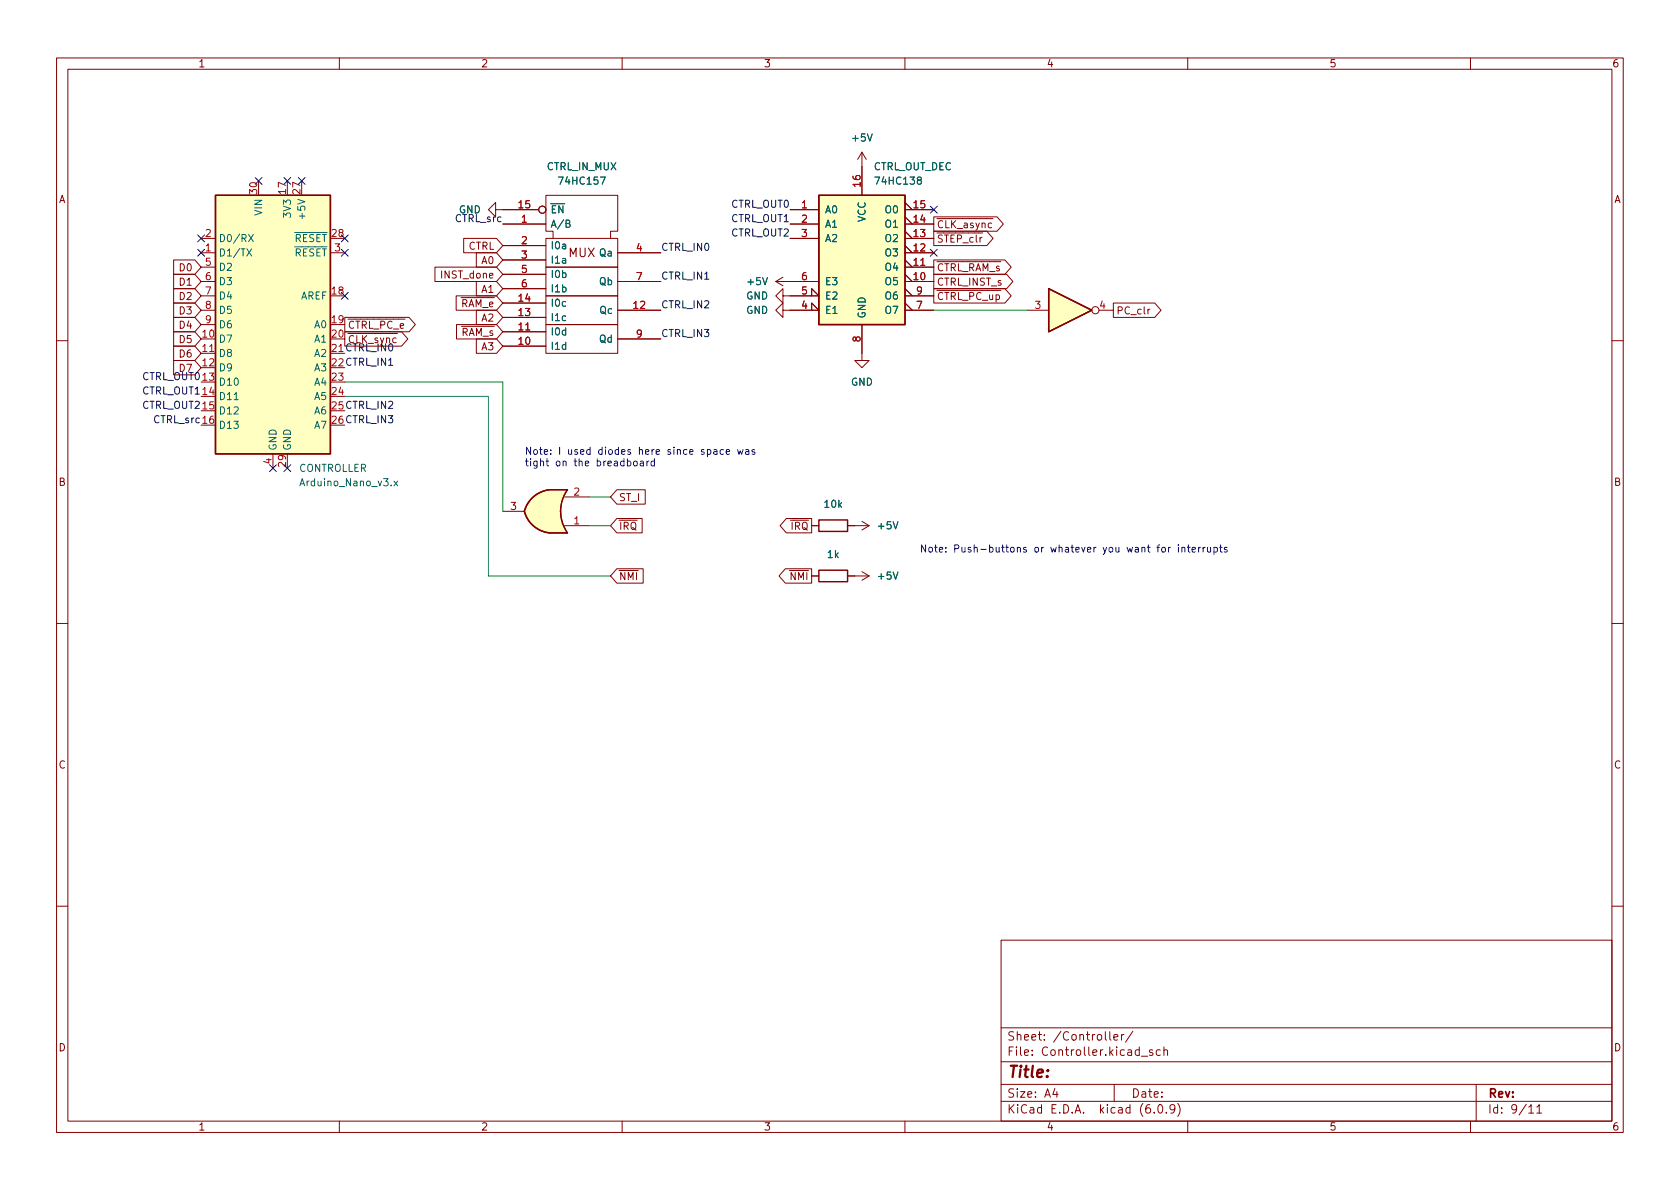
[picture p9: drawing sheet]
<svg xmlns="http://www.w3.org/2000/svg" width="297mm" height="210mm" viewBox="0 0 297 210" stroke-linecap="round" stroke-linejoin="round" font-family="sans-serif">
<g fill="none" stroke="#840000" stroke-width=".18">
<path d="M10 10.2h277v190.1h-277zM12 12.2h273v186.1h-273zM60 10.2v2M110 10.2v2M160 10.2v2M210 10.2v2M260 10.2v2M87.6 37.1v-1.3l-1.2 1.3 1.2 1.2v-1.2h7.6M88.9 39.6h7.6M139.7 37.1h5.1M139.7 39.6h5.1M152.4 26.9l-.8 1.3"/>
<path d="M152.4 26.9v7.6M152.4 26.9l.8 1.3M160 37.1h5.1M160 39.6h5.1M160 38.3l1.3 1.3M160 35.8l1.3 1.3M165.1 38.3h11.2l1.1 1.3-1.1 1.3h-11.2zM30.7 51h3.7l1.2 1.3-1.2 1.3h-3.7zM30.7 46h3.7l1.2 1.2-1.2 1.3h-3.7zM30.7 48.5h3.7l1.2 1.3-1.2 1.2h-3.7zM30.7 56.1h3.7l1.2 1.3-1.2 1.3h-3.7zM30.7 53.6h3.7l1.2 1.3-1.2 1.2h-3.7z"/>
<path d="M30.7 58.7h3.7l1.2 1.2-1.2 1.3h-3.7zM35.6 44.7h2.5M35.6 42.2h2.5M35.6 47.2h2.5M35.6 49.8h2.5M35.6 52.3h2.5M35.6 54.9h2.5M35.6 57.4h2.5M58.4 44.7h2.6M61 58.7h10l1.1 1.2-1.1 1.3h-10zM61 56.1h11.3l1.1 1.3-1.1 1.3h-11.3zM76.9 47.2h10.9l1.1 1.3-1.1 1.3h-10.9z"/>
<path d="M80.7 52.3h7.1l1.1 1.3-1.1 1.3h-7.1zM80.7 57.4h7.1l1.1 1.3-1.1 1.2h-7.1zM82 42.2h5.8l1.1 1.2-1.1 1.3h-5.8zM84.2 44.7h3.6l1.1 1.3-1.1 1.2h-3.6zM84.2 49.8h3.6l1.1 1.2-1.1 1.3h-3.6zM84.2 54.9h3.6l1.1 1.2-1.1 1.3h-3.6zM84.2 59.9h3.6l1.1 1.3-1.1 1.3h-3.6zM88.9 58.7h7.6M88.9 56.1h7.6M88.9 53.6h7.6M88.9 43.4h7.6M88.9 46h7.6"/>
<path d="M88.9 48.5h7.6M88.9 51h7.6M96.5 57.4h12.7v5.1h-12.7zM96.5 52.3h12.7v5.1h-12.7zM96.5 47.2h12.7v5.1h-12.7zM96.5 42.2h12.7v5h-12.7zM97.8 42.2v-1.3h-1.3v-6.4h12.7v6.4h-1.3v1.3M109.2 44.7h7.6M109.2 49.8h7.6M109.2 54.9h7.6M109.2 59.9h7.6M137.2 49.8h7.6"/>
<path d="M137.2 49.8l1.2 .7M138.4 52.3v-1.3l-1.2 1.3 1.2 1.3v-1.3h6.4l-1.3-1.3v1.3M138.4 54.9v-1.3l-1.2 1.3 1.2 1.2v-1.2h6.4l-1.3-1.3v1.3M138.4 49l-1.2 .8M139.7 42.2h5.1M152.4 57.4v6.3h1.3l-1.3 1.3-1.3-1.3h1.3M160 44.7h5.1M160 42.2h5.1M160 47.2h5.1M160 49.8h5.1M160 52.3h5.1M160 54.9h5.1"/>
<path d="M160 48.5l1.3 1.3M160 46l1.3 1.2M160 43.4l1.3 1.3M160 40.9l1.3 1.3M160 53.6l1.3 1.3M160 51l1.3 1.3M165.1 51h12.6l1.1 1.3-1.1 1.3h-12.6zM165.1 46h12.6l1.1 1.2-1.1 1.3h-12.6zM165.1 40.9h9.4l1.1 1.3-1.1 1.2h-9.4zM165.1 48.5h12.9l1.1 1.3-1.1 1.2h-12.9zM181.6 54.9h3.8M194.3 54.9h2.5"/>
<path d="M196.8 53.6h7.4l1.1 1.3-1.1 1.2h-7.4zM203.3 54.7l-.3 .2M10 60.2h2M30.7 61.2h3.7l1.2 1.3-1.2 1.2h-3.7zM30.7 63.7h3.7l1.2 1.3-1.2 1.3h-3.7zM35.6 62.5h2.5M88.9 61.2h7.6M285 60.2h2M48.3 80.3v2.5M88.9 90.4h3.8M97.2 86.6h3.1a6.7 6.7 0 0 0 0 7.6h-3.1M99.8 93h4.3"/>
<path d="M99.8 87.9h4.3M109.1 86.6h5v2.5h-5l-1.2-1.2zM109.1 91.7h4.4v2.5h-4.4l-1.2-1.2zM139 91.7h4.5v2.5h-4.5l-1.1-1.2zM143.5 93h1.3M149.9 93h3.8M152.4 92.2l1.3 .8M153.7 93l-1.3 .7M10 110.2h2M109.1 100.6h4.6v2.5h-4.6l-1.2-1.3zM138.9 100.6h4.6v2.5h-4.6l-1.2-1.3zM143.5 101.8h1.3"/>
<path d="M149.9 101.8h3.8M152.4 101.1l1.3 .7M153.7 101.8l-1.3 .8M285 110.2h2M10 160.2h2M177 166.3h108v32h-108zM285 160.2h2M60 198.3v2M110 198.3v2M160 198.3v2M177 194.8h108M177 191.8h108"/>
<path d="M177 187.8h108M177 181.8h108M186.5 192.5l-.4 1h1M186.9 193v1M195.4 182.4v1.3l.2 .2M196.2 182.4v1.3l.2 .2M196.9 183.4l.7-.1v-.3l-.5-.1-.2 .2 .1 .8h.6M197 191.8v3M198.3 182.9v1M198.7 182.9l-.3 .1-.1 .2M200.3 182.4l-1.3 1.9M201.8 186.8h1.1"/>
<path d="M203.8 185.7l-.4-.1-.2 .2 .1 .3 .5 .1v.4h-.6M204.1 196.7v.1M204.9 195.4l.2-.1a.81 .81 0 0 1 .6 .7 .81 .81 0 0 1-.3 .8h-.2a.81 .81 0 0 1-.6-.6 .81 .81 0 0 1 .3-.8zM205.1 185.7l-.4-.1-.3 .3v.4l.2 .3h.5M205.8 185.8l.2-.2 .4 .1v.9M205.8 185.1v1.5M206.2 196.7v.1M207.7 196l-.3 .3h-.3l-.2-.3 .1-.6 .4-.1 .2 .2a.99 .99 0 0 1-.3 1.3h-.3M208.2 195.1a1.72 1.72 0 0 1 0 2.3M210 198.3v2M260 198.3v2M261 191.8v6.5"/>
<path d="M270.3 195.8l.4-.5v1.5M270.3 196.8h.9M271.7 195.8l.5-.5v1.5M271.7 196.8h.9"/>
<circle cx="95.9" cy="37.1" r=".63"/>
<circle cx="193.7" cy="54.9" r=".63"/>
</g>
<path d="M38.1 34.5h20.3v45.8h-20.3zM144.8 34.5h15.2v22.9h-15.2zM185.4 51l7.6 3.9-7.6 3.8zM97.1 86.6a5.2 5.2 0 0 0-4.4 3.8 5.1 5.1 0 0 0 4.4 3.8M97.2 86.6h3.1a6.6 6.6 0 0 0 0 7.6h-3.1M144.8 91.9h5.1v2.1h-5.1zM144.8 100.8h5.1v2.1h-5.1z" fill="none" stroke="#840000" stroke-width=".25"/>
<g fill="#ffffc2" stroke="#ffffc2" stroke-width=".18">
<path d="M38.1 34.5h20.3v45.8h-20.3z"/>
<path d="M94 88.2a5.2 5.2 0 0 1 3.1-1.6l.6 5.2-5-1.4 .5-1.1z"/>
<path d="M97.2 86.6h3.1z"/>
<path d="M97.2 94.2h3.1z"/>
<path d="M97.2 86.6h3.1a6.7 6.7 0 0 0 0 7.6h-3.1z"/>
<path d="M92.7 90.4l5-1.3-.6 5.1a5.1 5.1 0 0 1-4.4-3.8z"/>
<path d="M144.8 34.5h15.2v22.9h-15.2z"/>
<path d="M185.4 51l7.6 3.9-7.6 3.8z"/>
</g>
<path d="M100.1 39.5h.5l.1-.2v-.3l-.6-.1v1.3h.5l.1-.1 .1-.3-.3-.3M43.6 44l.9 1.3M43.9 41.5l.9 1.2M44.5 44l-.9 1.3M44.8 41.5l-.9 1.2M41.4 70.7h.7M69.7 85.1l.6 .8M70.3 85.1l-.6 .8" fill="none" stroke="#006464" stroke-width=".18"/>
<g fill="none" stroke="#0000c2" stroke-width=".18">
<path d="M126.2 79.6h.5l.1 .7M126.8 79.8l-.4 .1-.2 .1 .2 .3h.4M127.9 79.6l-.3-.1-.3 .2 .1 .6h.5M128.4 79.9l.6-.1v-.2l-.4-.1-.2 .2 .1 .6h.5M130.4 79.5l.2 .8 .3-.6 .2 .6 .3-.8M131.9 79.6h.4l.1 .7M132.4 79.8l-.4 .1-.2 .1 .2 .3h.4M133.4 79.6l-.3-.1-.2 .2 .1 .2 .4 .1v.3h-.5M110.9 81.6l.4-.1 .2 .3-.1 .5h-.5M112.1 81.6l.3-.1 .3 .3v.3l-.3 .3-.3-.1-.1-.2zM113.2 81.6h.5l.1 .8M113.8 81.8l-.5 .1-.1 .2 .1 .3 .5-.1"/>
<path d="M114.4 81.5v.9M114.7 81.5l-.3 .3M115.7 81.6l-.4-.1-.2 .3 .1 .5h.5M115.7 81.1v1.3M205.5 96.8h.3l.3 .2v.4l-.3 .2h-.3l-.1-.2zM206.6 96.8v.8M207 96.8l-.4 .2M208.4 96.4v.1M208.4 96.8v.8M209 96.9l.1-.1h.3l.1 .8M209 96.8v.8M209.9 96.8h.5"/>
<path d="M210.1 96.4v1l.3 .2M210.8 97.2l.6-.1-.1-.3h-.3l-.2 .2v.6h.5M211.9 96.8v.8M212.3 96.8l-.4 .2M212.7 96.8v.8M213.1 96.8l-.4 .2M213.5 96.8l.1 .8h.3l.1-.1M214 96.8v.8M214.6 96.8h.4l.3 .2-.2 .6h-.5M214.6 96.8v1.3M215.6 96.8h.5M215.8 96.4v1l.3 .2"/>
<path d="M216.9 96.8h-.3l-.1 .2v.1l.4 .2v.3h-.4"/>
</g>
<path d="M165.1 54.9h16.5M61 70.1h25.4v31.7h21.5M61 67.6h27.9v22.8M104.1 87.9h3.8M104.1 93h3.8" fill="none" stroke="#009600" stroke-width=".18"/>
<g fill="none" stroke="#000084" stroke-width=".18">
<path d="M45.1 31.4l1.2 1.2M46.3 31.4l-1.2 1.2M50.2 31.4l1.2 1.2M51.4 31.4l-1.2 1.2M52.7 31.4l1.2 1.2M53.9 31.4l-1.2 1.2M164.5 36.5l1.2 1.2M165.7 36.5l-1.2 1.2M35 44.1l1.2 1.2M35 41.5l1.2 1.3M36.2 41.5l-1.2 1.3M36.2 44.1l-1.2 1.2"/>
<path d="M60.4 41.5l1.2 1.3M60.4 44.1l1.2 1.2M60.4 51.7l1.2 1.2M61.6 41.5l-1.2 1.3M61.6 44.1l-1.2 1.2M61.6 51.7l-1.2 1.2M164.5 44.1l1.2 1.2M165.7 44.1l-1.2 1.2M47.7 82.2l1.2 1.2M48.9 82.2l-1.2 1.2M50.2 82.2l1.2 1.2M51.4 82.2l-1.2 1.2"/>
</g>
<text font-size="2.8" fill="#840000" x="178" y="190.6">Title:</text>
<g font-size="2.1" fill="#840000">
<text x="100.5" y="45.5">MUX</text>
<text x="178" y="184">Sheet: /Controller/</text>
<text x="178" y="186.7">File: Controller.kicad_sch</text>
<text x="178" y="196.9">KiCad E.D.A. kicad (6.0.9)</text>
<text x="178" y="194.1">Size: A4</text>
<text x="200" y="194.1">Date:</text>
<text x="263" y="194.1">Rev:</text>
<text x="263" y="196.9">Id: 9/11</text>
</g>
<g font-size="1.8" fill="#840000">
<text x="35" y="11.9">1</text>
<text x="85" y="11.9">2</text>
<text x="135" y="11.9">3</text>
<text x="185" y="11.9">4</text>
<text x="235" y="11.9">5</text>
<text x="285" y="11.9">6</text>
<text x="10.3" y="35.9">A</text>
<text x="285.3" y="35.9">A</text>
<text x="165.6" y="40.3">~{CLK_async}</text>
<text x="31.9" y="48">D0</text>
<text x="82.8" y="44.2">CTRL</text>
<text x="85.2" y="46.7">A0</text>
<text x="165.6" y="48">~{CTRL_RAM_s}</text>
<text x="165.6" y="42.9">~{STEP_clr}</text>
<text x="31.9" y="53">D2</text>
<text x="31.9" y="50.5">D1</text>
<text x="78.2" y="49.2">INST_done</text>
<text x="85.2" y="51.8">A1</text>
<text x="165.6" y="53">~{CTRL_PC_up}</text>
<text x="165.6" y="50.5">CTRL_INST_s</text>
<text x="31.9" y="58.1">D4</text>
<text x="31.9" y="55.6">D3</text>
<text x="61.4" y="58.1">~{CTRL_PC_e}</text>
<text x="80.1" y="54.3">~{RAM_e}</text>
<text x="80.1" y="59.4">~{RAM_s}</text>
<text x="85.2" y="56.9">A2</text>
<text x="197.3" y="55.6">PC_clr</text>
<text x="31.9" y="63.2">D6</text>
<text x="31.9" y="60.7">D5</text>
<text x="61.4" y="60.7">~{CLK_sync}</text>
<text x="85.2" y="61.9">A3</text>
<text x="10.3" y="85.9">B</text>
<text x="109.4" y="88.6">ST_I</text>
<text x="285.3" y="85.9">B</text>
<text x="109.4" y="93.7">~{IRQ}</text>
<text x="138.5" y="93.7">~{IRQ}</text>
<text x="109.4" y="102.6">~{NMI}</text>
<text x="138.4" y="102.6">~{NMI}</text>
<text x="10.3" y="135.9">C</text>
<text x="285.3" y="135.9">C</text>
<text x="10.3" y="185.9">D</text>
<text x="285.3" y="185.9">D</text>
<text x="35" y="199.9">1</text>
<text x="85" y="199.9">2</text>
<text x="135" y="199.9">3</text>
<text x="185" y="199.9">4</text>
<text x="235" y="199.9">5</text>
<text x="285" y="199.9">6</text>
</g>
<g font-size="1.8" fill="#006464">
<text x="150.8" y="25">+5V</text>
<text x="96.7" y="30.1">CTRL_IN_MUX</text>
<text x="99.1" y="32.6">74HC157</text>
<text x="154.3" y="30.1">CTRL_OUT_DEC</text>
<text x="155.1" y="32.6">74HC138</text>
<text x="46.4" y="38" transform="rotate(-90 46.4 38)">VIN</text>
<text x="51.4" y="38.2" transform="rotate(-90 51.4 38.2)">3V3</text>
<text x="54" y="38.2" transform="rotate(-90 54 38.2)">+5V</text>
<text x="81.1" y="37.7">GND</text>
<text x="97.3" y="40.3">A/B</text>
<text x="97.3" y="37.7">~{EN}</text>
<text x="145.8" y="37.7">A0</text>
<text x="145.8" y="40.3">A1</text>
<text x="153" y="39.3" transform="rotate(-90 153 39.3)">VCC</text>
<text x="156.6" y="40.3">O1</text>
<text x="156.6" y="37.7">O0</text>
<text x="38.6" y="45.3">D1/TX</text>
<text x="38.6" y="42.8">D0/RX</text>
<text x="38.6" y="47.9">D2</text>
<text x="50.6" y="42.8">~{RESET}</text>
<text x="50.6" y="45.3">~{RESET}</text>
<text x="97.3" y="44.1">I0a</text>
<text x="97.3" y="46.6">I1a</text>
<text x="106.1" y="45.3">Qa</text>
<text x="145.8" y="42.8">A2</text>
<text x="156.6" y="47.9">O4</text>
<text x="156.6" y="45.3">O3</text>
<text x="156.6" y="42.8">O2</text>
<text x="38.6" y="50.4">D3</text>
<text x="38.6" y="53">D4</text>
<text x="53.1" y="53">AREF</text>
<text x="97.3" y="49.1">I0b</text>
<text x="97.3" y="51.7">I1b</text>
<text x="106" y="50.4">Qb</text>
<text x="131.9" y="53">GND</text>
<text x="132.3" y="50.4">+5V</text>
<text x="145.8" y="53">E2</text>
<text x="145.8" y="50.4">E3</text>
<text x="156.6" y="50.4">O5</text>
<text x="156.6" y="53">O6</text>
<text x="38.6" y="55.5">D5</text>
<text x="38.6" y="58">D6</text>
<text x="55.7" y="58">A0</text>
<text x="97.3" y="59.3">I0d</text>
<text x="97.3" y="56.8">I1c</text>
<text x="97.3" y="54.2">I0c</text>
<text x="106.1" y="55.5">Qc</text>
<text x="131.9" y="55.5">GND</text>
<text x="145.8" y="55.5">E1</text>
<text x="153" y="56.4" transform="rotate(-90 153 56.4)">GND</text>
<text x="156.6" y="55.5">O7</text>
<text x="38.6" y="60.6">D7</text>
<text x="38.6" y="63.1">D8</text>
<text x="38.6" y="65.7">D9</text>
<text x="55.7" y="60.6">A1</text>
<text x="55.7" y="63.1">A2</text>
<text x="55.7" y="65.7">A3</text>
<text x="97.3" y="61.8">I1d</text>
<text x="106" y="60.6">Qd</text>
<text x="38.6" y="68.2">D10</text>
<text x="38.6" y="70.7">D11</text>
<text x="55.7" y="68.2">A4</text>
<text x="55.7" y="70.7">A5</text>
<text x="150.4" y="68.2">GND</text>
<text x="38.6" y="73.3">D12</text>
<text x="38.6" y="75.8">D13</text>
<text x="55.7" y="73.3">A6</text>
<text x="55.7" y="75.8">A7</text>
<text x="48.9" y="79.8" transform="rotate(-90 48.9 79.8)">GND</text>
<text x="51.4" y="79.8" transform="rotate(-90 51.4 79.8)">GND</text>
<text x="52.7" y="83.4">CONTROLLER</text>
<text x="53.4" y="86">Arduino_Nano_v3.x</text>
<text x="145.8" y="89.8">10k</text>
<text x="155.4" y="93.6">+5V</text>
<text x="146.3" y="98.7">1k</text>
<text x="155.4" y="102.5">+5V</text>
</g>
<g font-size="1.8" fill="#a90000">
<text x="45.5" y="34.3" transform="rotate(-90 45.5 34.3)">30</text>
<text x="50.5" y="34.3" transform="rotate(-90 50.5 34.3)">17</text>
<text x="53.1" y="34.3" transform="rotate(-90 53.1 34.3)">27</text>
<text x="152.1" y="33" transform="rotate(-90 152.1 33)">16</text>
<text x="36.3" y="41.9">2</text>
<text x="58.7" y="41.9">28</text>
<text x="91.7" y="36.8">15</text>
<text x="92.2" y="39.4">1</text>
<text x="141.7" y="36.8">1</text>
<text x="141.7" y="39.4">2</text>
<text x="141.7" y="41.9">3</text>
<text x="161.6" y="41.9">13</text>
<text x="161.6" y="39.4">14</text>
<text x="161.6" y="36.8">15</text>
<text x="36.3" y="44.4">1</text>
<text x="36.3" y="47">5</text>
<text x="59.2" y="44.4">3</text>
<text x="92.2" y="43.2">2</text>
<text x="92.2" y="45.7">3</text>
<text x="112.5" y="44.4">4</text>
<text x="161.6" y="47">11</text>
<text x="161.6" y="44.4">12</text>
<text x="36.3" y="49.5">6</text>
<text x="36.3" y="52.1">7</text>
<text x="58.7" y="52.1">18</text>
<text x="91.7" y="53.3">14</text>
<text x="92.2" y="48.3">5</text>
<text x="92.2" y="50.8">6</text>
<text x="112.5" y="49.5">7</text>
<text x="141.7" y="52.1">5</text>
<text x="141.7" y="49.5">6</text>
<text x="161.6" y="49.5">10</text>
<text x="162.1" y="52.1">9</text>
<text x="35.8" y="59.7">10</text>
<text x="36.3" y="54.6">8</text>
<text x="36.3" y="57.1">9</text>
<text x="58.7" y="57.1">19</text>
<text x="58.7" y="59.7">20</text>
<text x="91.7" y="58.4">11</text>
<text x="91.7" y="55.9">13</text>
<text x="112" y="54.6">12</text>
<text x="112.5" y="59.7">9</text>
<text x="141.7" y="54.6">4</text>
<text x="162.1" y="54.6">7</text>
<text x="183" y="54.6">3</text>
<text x="194.5" y="54.6">4</text>
<text x="35.8" y="62.2">11</text>
<text x="35.8" y="64.8">12</text>
<text x="91.7" y="61">10</text>
<text x="152.1" y="60.4" transform="rotate(-90 152.1 60.4)">8</text>
<text x="35.8" y="67.3">13</text>
<text x="35.8" y="69.8">14</text>
<text x="58.7" y="67.3">23</text>
<text x="58.7" y="69.8">24</text>
<text x="35.8" y="72.4">15</text>
<text x="48" y="82" transform="rotate(-90 48 82)">4</text>
<text x="50.5" y="82.5" transform="rotate(-90 50.5 82.5)">29</text>
<text x="101.5" y="87.6">2</text>
<text x="90.3" y="90.2">3</text>
<text x="101.5" y="92.7">1</text>
</g>
<g font-size="1.8" fill="#0f0f0f">
<text x="80.5" y="39.3">CTRL_src</text>
<text x="129.3" y="39.3">CTRL_OUT1</text>
<text x="129.3" y="41.8">CTRL_OUT2</text>
<text x="129.3" y="36.7">CTRL_OUT0</text>
<text x="116.8" y="44.3">CTRL_IN0</text>
<text x="116.8" y="49.4">CTRL_IN1</text>
<text x="116.8" y="59.6">CTRL_IN3</text>
<text x="116.8" y="54.5">CTRL_IN2</text>
<text x="31.9" y="65.7">D7</text>
<text x="58.7" y="62.2">21CTRL_IN0</text>
<text x="58.7" y="64.8">22CTRL_IN1</text>
<text x="25.1" y="69.7">CTRL_OUT1</text>
<text x="25.1" y="67.2">CTRL_OUT0</text>
<text x="25.1" y="72.3">CTRL_OUT2</text>
<text x="27.2" y="74.8">CTRL_src 16</text>
<text x="58.7" y="72.4">25CTRL_IN2</text>
<text x="58.7" y="74.9">26CTRL_IN3</text>
</g>
<g font-size="1.8" fill="#0000c2">
<text x="92.7" y="80.4">Note: I used diodes here since space was</text>
<text x="92.7" y="82.4">tight on the breadboard</text>
<text x="162.6" y="97.7">Note: Push-buttons or whatever you want for interrupts</text>
</g>
</svg>
